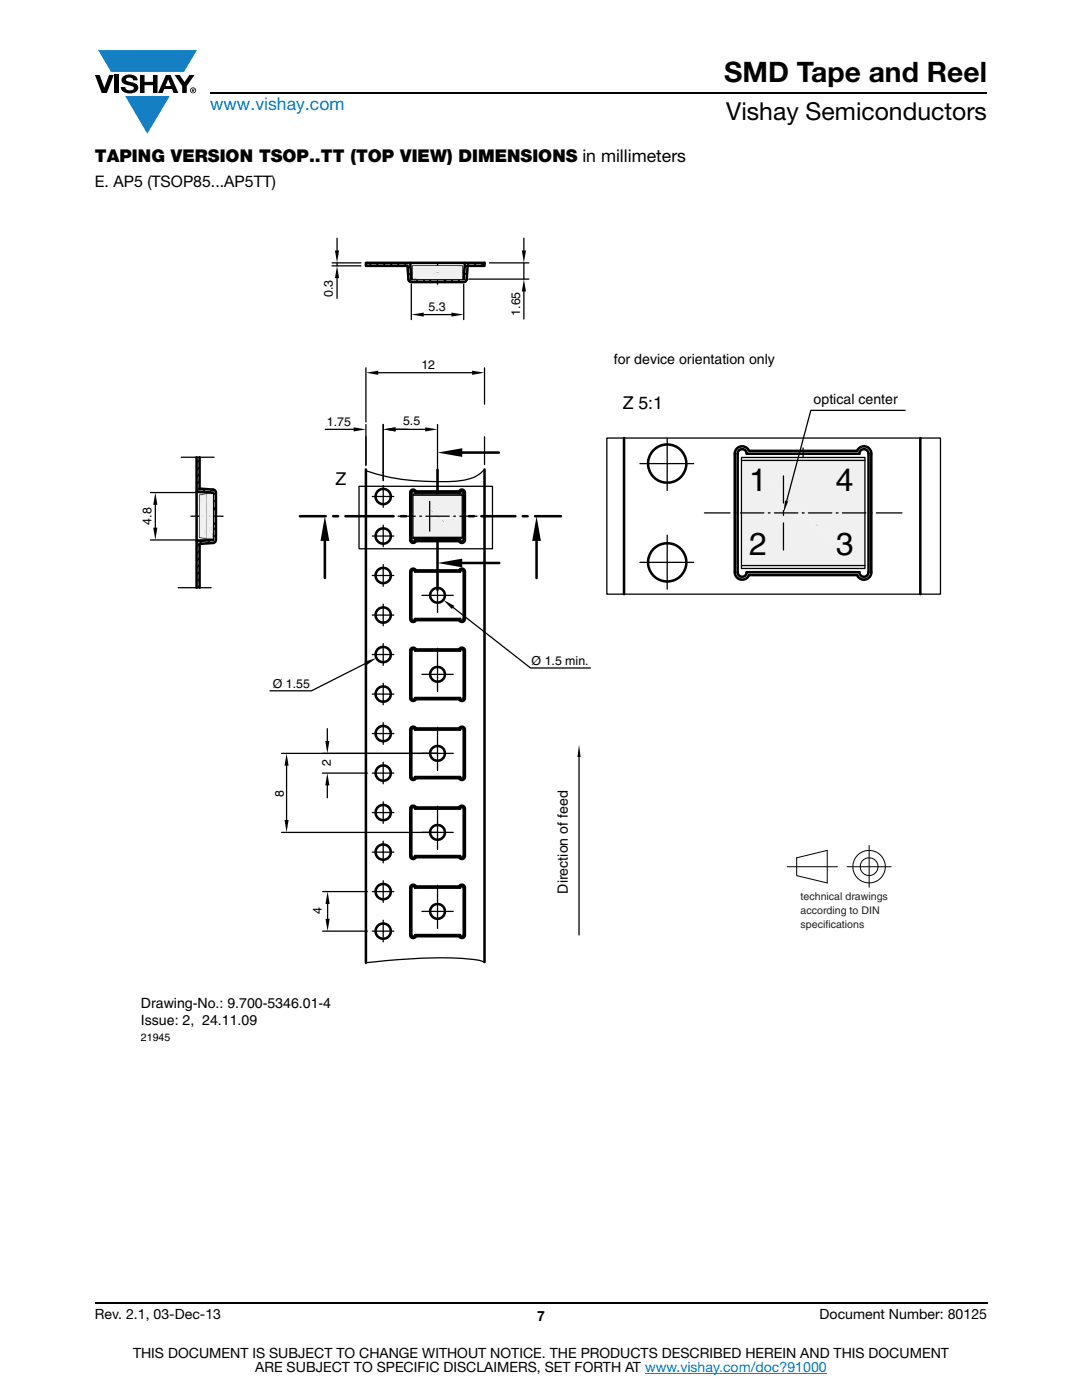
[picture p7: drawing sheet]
<svg xmlns="http://www.w3.org/2000/svg" width="216mm" height="279mm" viewBox="0 0 216 279" stroke-linecap="round" stroke-linejoin="round" font-family="sans-serif">
<g fill="#147fc3">
<path d="M19.6 10h19.7l-2.6 4.3h-1.1h-13.5z"/>
<path d="M25 19.2h8.9l-4.5 7.5z"/>
</g>
<g fill="#000">
<path d="M18.9 15h1l.9 2.5 1-2.5h.9l-1.4 3.6h-1zM22.9 15h.9v3.6h-.9zM24.6 15.3a2.1 2.1 0 0 1 2.8 .3l.1 .4h-.9a.79 .79 0 0 0-.7-.5 .79 .79 0 0 0-.8 .4l.3 .3 1 .2a1.08 1.08 0 0 1 1.2 1 1.08 1.08 0 0 1-1.1 1.2 1.73 1.73 0 0 1-2.4-1.2h.9a.96 .96 0 0 0 .8 .6 .96 .96 0 0 0 .9-.4 1.31 1.31 0 0 0-1.2-.6 1.03 1.03 0 0 1-1.1-.6 1.03 1.03 0 0 1 .2-1.1zM27.9 15h.9v1.3h1.7v-1.3h.9v3.6h-.9v-1.6h-1.7v1.6h-.9zM34.8 15h1.1l.9 1.4 1-1.4h1l-1.5 2.2v1.4h-.9v-1.4z"/>
<path d="M33.6 15.9l.5 1.3h-1.1zM33.1 15l-1.6 3.6h1l.3-.8h1.5l.3 .8h1l-1.6-3.6z"/>
<path d="M38.4 17.8h.2v.2h-.2zM38.3 17.7v.7h.1v-.3l.4 .3-.2-.3 .2-.2-.1-.2z"/>
<path d="M38.1 18a.46 .46 0 0 1 .9 0 .46 .46 0 0 1-.9 0zM37.9 18a.6 .6 0 0 0 1.2 0 .6 .6 0 0 0-1.2 0z"/>
</g>
<path d="M42 18.6h155M18.9 260h178.1" fill="none" stroke="#000" stroke-width=".36"/>
<path d="M128.7 274h36.3" fill="none" stroke="#007ec4" stroke-width=".2"/>
<path d="M28.1 47.4h159.7v160.9h-159.7z" fill="#fff"/>
<g fill="none" stroke="#000" stroke-width=".51">
<path d="M73 52.5h23.7v.6h-3.4l-.2 2.6a.58 .58 0 0 1-.6 .6h-10.4a.54 .54 0 0 1-.6-.6l-.2-2.6h-8.3zM81.9 52.5l.2 3.2h10.4l.3-3.2M85.8 55.7v.6M88.8 55.7v.6M39.2 98.1l3.3 .2v9.5l-3.3 .2M39.2 91.3v26M39.8 91.3v6.2l2.7 .2 .4 .2 .2 .4v9.5l-.2 .4-.4 .2-2.7 .1v8.8M73 93.7v98.4M82 97.9a.59 .59 0 0 1 1 .2h8.6a.6 .6 0 0 1 .7-.4 .6 .6 0 0 1 .5 .6v9.5a.6 .6 0 0 1-.5 .5 .6 .6 0 0 1-.7-.3h-8.6a.58 .58 0 0 1-.7 .3 .58 .58 0 0 1-.4-.5v-9.5zM82.2 98h.4l.2 .3h9l.2-.3a.37 .37 0 0 1 .5 .3v9.5a.37 .37 0 0 1-.5 .3l-.2-.3h-9a.37 .37 0 0 1-.4 .3 .37 .37 0 0 1-.3-.3v-9.5zM87.3 93.8v10M89.8 90.3h9.8"/>
<path d="M96.7 93.7v98.3M42.5 104.5h.6M42.5 101.6h.6M59.8 103h5.2M64.8 108v7.4M66.5 103h1M68.9 103h9.6M80 103h1M82 113.6a.59 .59 0 0 1 1 .2h8.6a.6 .6 0 0 1 .7-.3 .6 .6 0 0 1 .5 .6v9.4a.6 .6 0 0 1-.5 .6 .6 .6 0 0 1-.7-.3h-8.6a.58 .58 0 0 1-.7 .3 .58 .58 0 0 1-.4-.6v-9.4zM82.2 113.8l.4-.1 .2 .4h9l.2-.3a.37 .37 0 0 1 .5 .3v9.4a.37 .37 0 0 1-.5 .3l-.2-.3h-9a.37 .37 0 0 1-.4 .4 .37 .37 0 0 1-.3-.4v-9.4zM82.5 103h9.6M87.3 105.3v.9"/>
<path d="M87.3 107.7v10M92.2 112.4h7.4M93.6 103h1M96 103h6.8M104.3 103h1M106.8 103h5.1M107.1 108v7.4M82 129.4a.59 .59 0 0 1 1 .2h8.6a.6 .6 0 0 1 .7-.3 .6 .6 0 0 1 .5 .5v9.5a.6 .6 0 0 1-.5 .6 .6 .6 0 0 1-.7-.4h-8.6a.58 .58 0 0 1-.7 .4 .58 .58 0 0 1-.4-.6v-9.5zM82.2 129.6l.4-.1 .2 .3h9l.2-.3a.37 .37 0 0 1 .5 .3v9.5a.37 .37 0 0 1-.5 .3l-.2-.3h-9a.37 .37 0 0 1-.4 .4 .37 .37 0 0 1-.3-.4v-9.5zM82 145.2a.59 .59 0 0 1 1 .2h8.6a.6 .6 0 0 1 .7-.4 .6 .6 0 0 1 .5 .6v9.5a.6 .6 0 0 1-.5 .6 .6 .6 0 0 1-.7-.4h-8.6a.58 .58 0 0 1-.7 .4 .58 .58 0 0 1-.4-.6v-9.5zM82.2 145.4l.4-.1 .2 .3h9a.36 .36 0 0 1 .4-.3 .36 .36 0 0 1 .3 .3v9.5a.37 .37 0 0 1-.5 .3l-.2-.3h-9a.37 .37 0 0 1-.4 .3 .37 .37 0 0 1-.3-.3v-9.5zM82 161a.58 .58 0 0 1 1 .1h8.6a.6 .6 0 0 1 .7-.3 .6 .6 0 0 1 .5 .6v9.4a.6 .6 0 0 1-.5 .6 .6 .6 0 0 1-.7-.3h-8.6a.58 .58 0 0 1-.7 .3 .58 .58 0 0 1-.4-.6v-9.4z"/>
<path d="M82 176.7a.59 .59 0 0 1 1 .2h8.6a.6 .6 0 0 1 .7-.3 .6 .6 0 0 1 .5 .6v9.4a.6 .6 0 0 1-.5 .6 .6 .6 0 0 1-.7-.4h-8.6a.58 .58 0 0 1-.7 .4 .58 .58 0 0 1-.4-.6v-9.4zM82.2 161.1l.4-.1 .2 .4h9a.36 .36 0 0 1 .4-.4 .36 .36 0 0 1 .3 .4v9.4a.37 .37 0 0 1-.5 .4l-.2-.4h-9a.37 .37 0 0 1-.4 .4 .37 .37 0 0 1-.3-.4v-9.4zM82.2 176.9l.4-.1 .2 .4h9a.36 .36 0 0 1 .4-.4 .36 .36 0 0 1 .3 .4v9.4a.37 .37 0 0 1-.5 .3l-.2-.3h-9a.37 .37 0 0 1-.4 .4 .37 .37 0 0 1-.3-.4v-9.4z"/>
<circle cx="76.5" cy="99.1" r="1.53"/>
<circle cx="76.5" cy="114.9" r="1.53"/>
<circle cx="76.5" cy="107" r="1.53"/>
<circle cx="87.3" cy="103" r="1.48"/>
<circle cx="87.3" cy="118.8" r="1.48"/>
<circle cx="76.5" cy="138.5" r="1.53"/>
<circle cx="76.5" cy="130.6" r="1.53"/>
<circle cx="76.5" cy="122.7" r="1.53"/>
<circle cx="87.3" cy="134.6" r="1.48"/>
<circle cx="76.5" cy="146.4" r="1.53"/>
<circle cx="76.5" cy="154.3" r="1.53"/>
<circle cx="87.3" cy="150.3" r="1.47"/>
<circle cx="76.5" cy="177.9" r="1.53"/>
<circle cx="76.5" cy="162.2" r="1.53"/>
<circle cx="76.5" cy="170.1" r="1.52"/>
<circle cx="87.3" cy="166.1" r="1.47"/>
<circle cx="76.5" cy="185.8" r="1.52"/>
<circle cx="87.3" cy="181.9" r="1.47"/>
</g>
<g fill="none" stroke="#000" stroke-width=".25">
<path d="M66.3 52.5h5.7M66.3 53.1h5.7M67.3 47.5v2.5M67.3 52.5v.6M67.3 55.5v4M74.2 52.5l-.6 .6M75.6 52.5l-.6 .6M77 52.5l-.6 .6M78.4 52.5l-.6 .6M79.8 52.5l-.6 .6M81.2 52.5l-.6 .6M81.9 53.1l-.5 .6"/>
<path d="M82 54.4l-.6 .6M82.1 56.7v7.1M82.1 55.7l-.4 .4M83.5 55.7l-.6 .6M84.9 55.7l-.6 .6M85.8 56.2l-.1 .1M87.3 52.4v4.3M89.1 55.7l-.3 .3M90.5 55.7l-.6 .6M91.9 55.7l-.6 .6M92.5 56.7v7.1M93.1 55.9l-.4 .4"/>
<path d="M93.2 54.3l-.6 .7M93.5 55.7h12M93.7 52.5l-1 1M95.1 52.5l-.6 .6M96.5 52.5l-.6 .6M97.7 52.5h7.8M104.5 47.5v2.5M104.5 52.5v3.2M104.5 58.2v5.5M73 73.4v10.8M75.5 74.4h18.7M84.6 62.8h5.5"/>
<path d="M96.7 73.4v7.3M30 98.3h11.5M36.2 91.3h6.5M39.8 91.8l-.6 .6M39.8 93.2l-.6 .6M39.8 94.6l-.6 .6M39.8 96l-.6 .6M39.8 97.4l-.6 .6M41 97.6l-.5 .6M41.2 98.6v8.9M41.2 98.6l-1.4 .2v8.4l1.4 .3M41.2 98.6h1.3v8.9h-1.3"/>
<path d="M42.3 97.7l-.6 .6M43.1 98.3l-.6 .6M43.1 99.7l-.6 .6M64.9 85.7h5.7M73 84.7v8.2M76.5 84.7v11.2M76.5 96.9v4.3M78.6 99.1h-4.3M78.9 85.7h5.9M87.3 97.8v5.2h3.1M87.3 84.7v15.8M96.7 93.7a8.9 8.9 0 0 1-6.5 2.4h-1.6a45.2 45.2 0 0 1-15.6-2.2"/>
<path d="M96.7 87.2v5.5M30 107.8h11.5M31 100.8v4.5M35.6 117.3h6.5M38.1 103h6.4M39.8 109.9l-.6 .6M39.8 111.3l-.6 .6M39.8 112.7l-.6 .6M39.8 114.1l-.6 .6M39.8 115.5l-.6 .6M39.8 116.9l-.3 .4M40.5 107.9l-1.3 1.2"/>
<path d="M42 107.8l-.7 .6M43.1 105.3l-.6 .6M43.1 101.1l-.5 .5M43.1 106.7l-.6 .6M76.5 104.8v4.3M76.5 112.7v4.3M78.6 114.9h-4.3M78.6 107h-4.3M84.2 118.8h3.1v3.4M84.2 103h3.1v3.5M87.3 113.6v5.2h3.1M72.9 132.4l-10.7 5.5h-8.3"/>
<path d="M74.3 138.5h4.3M74.3 122.7l4.3 .1M76.5 120.6v4.3M76.5 128.4v4.4M76.5 136.3v4.4M78.6 130.6h-4.3M84.2 134.6h3.1v3.4M87.3 129.4v5.2h3.1M90.4 121.2l15.5 12.1h11.9M56.2 150.4h30.9M57.2 152.8v10.8M64.3 154.3h9"/>
<path d="M65.3 145.4v2.5M65.3 156.7v2.5M76.5 144.2v4.4M76.5 152.1v4.3M78.6 154.3h-4.3M78.6 146.4h-4.3M84.2 150.4h3.1v3.4M87.3 145.1v5.3h3.1M115.5 151.1v35.5M56.2 166.1h30.9M64.4 177.9h8.9M74.3 177.9h4.3"/>
<path d="M76.5 160v4.3M76.5 167.9v4.3M76.5 175.8v4.3M78.6 170.1h-4.3M78.6 162.2h-4.3M84.2 166.1h3.1v3.4M87.3 160.9v5.2h3.1M87.3 176.7v5.2h3.1M64.4 185.8h8.9M65.4 180.4v3M74.3 185.8h4.3M76.5 183.6v4.4"/>
<path d="M84.2 181.9h3.1v3.4M96.7 192a21.6 21.6 0 0 0-6.6-.8 126.9 126.9 0 0 0-17.1 .9"/>
</g>
<g fill="#000">
<path d="M66.8 50h.9l-.4 2.5zM67.3 53.1l.4 2.4h-.9zM104.1 50h.9l-.5 2.5zM104.5 55.7l.5 2.5h-.9zM73 74.4l2.5-.4v.8zM82.1 62.8l2.5-.4v.8zM90.1 62.4l2.4 .4-2.4 .4zM94.2 74l2.5 .4-2.5 .4zM70.6 85.3l2.4 .4-2.4 .4zM76.5 85.7l2.4-.4v.8zM84.8 85.3l2.5 .4-2.5 .4zM87.3 90.3l4.9-.8v1.7z"/>
<path d="M30.6 105.3h.8l-.4 2.5zM31 98.3l.4 2.5h-.8zM64.8 103l.9 5h-1.7zM87.3 112.4l4.9-.9v1.7zM107.1 103l.8 5h-1.7zM72.7 132.1l2.4-.8-2 1.5zM88.5 119.7l2.2 1.2-.5 .6zM57.2 150.4l.4 2.4h-.8zM65.3 154.3l.4 2.4h-.8zM64.9 147.9h.8l-.4 2.5zM115.5 148.6l.4 2.5h-.7zM56.8 163.6h.8l-.4 2.5z"/>
<path d="M65.4 177.9l.4 2.5h-.9zM64.9 183.4h.9l-.4 2.4z"/>
</g>
<g fill="#f0f0f0">
<path d="M39.8 98.8l1.4-.2v.2z"/>
<path d="M39.8 107.2h1.4v.3z"/>
<path d="M39.8 98.8l1.4 8.4h-1.4z"/>
<path d="M39.8 98.8h1.4v8.4z"/>
<path d="M41.2 98.6l1.3 8.9h-1.3z"/>
<path d="M41.2 98.6h1.3v8.9z"/>
<path d="M82.4 98.6l9.8 8.9h-9.8z"/>
<path d="M82.4 98.6h9.8v8.9z"/>
</g>
<path d="M82.4 53.1h9.8v2.6h-9.8zM82.4 54.4h9.8M87.3 52.8v3.1M82.4 98.8h9.8M82.4 98.6h9.8v8.9h-9.8zM79.4 103h3.5M82.4 107.2h9.8M83.7 103h.4M85 103h4.7M85.7 100.1v5.9M90.5 103h.4M91.7 103h3.5" fill="none" stroke="#000" stroke-width=".25"/>
<g fill="#f0f0f0">
<path d="M82.4 53.1h9.8l-9.8 2.6z"/>
<path d="M82.4 55.7l9.8-2.6v2.6z"/>
</g>
<g fill="none" stroke="#000" stroke-width=".25">
<path d="M71.6 97.1h26.7v12.4h-26.7zM133.1 87.4v10.5M138.4 92.5h-10.7M160.2 89.4v5.4M160.2 95.7v.4M160.2 96.9v8.7M133.1 106.8v10.8M138.4 112.2h-10.7M152.4 102.4h2.9M156.1 102.4h.4M157.4 102.4h5.7M160.2 106.5v.3"/>
<path d="M160.2 107.7v3.2M163.9 102.4h.4M165.2 102.4h2.9"/>
</g>
<g fill="none" stroke="#000" stroke-width=".51">
<path d="M124.5 87.4v31.2M147.2 89.4a1.47 1.47 0 0 1 2.3 .6h21.5a1.47 1.47 0 0 1 1.7-.9 1.47 1.47 0 0 1 1.2 1.5v23.6a1.47 1.47 0 0 1-1.2 1.5 1.47 1.47 0 0 1-1.7-.9h-21.5a1.47 1.47 0 0 1-1.7 .9 1.47 1.47 0 0 1-1.2-1.5v-23.6l.2-.9zM147.4 89.9a.92 .92 0 0 1 1-.2 .92 .92 0 0 1 .6 .9h22.5a.91 .91 0 0 1 .9-1 .91 .91 0 0 1 .9 1v23.6a.91 .91 0 0 1-.9 .9 .91 .91 0 0 1-.9-.9h-22.5a.91 .91 0 0 1-.9 .9 .91 .91 0 0 1-.9-.9v-23.6zM183.6 87.4v31.2"/>
<circle cx="133.1" cy="92.5" r="3.8"/>
<circle cx="133.1" cy="112.2" r="3.8"/>
<circle cx="160.2" cy="102.4" r="3.7"/>
</g>
<g fill="#f0f0f0">
<path d="M147.9 91.3l24.7 22.2h-24.7z"/>
<path d="M147.9 91.3h24.7v22.2z"/>
</g>
<g fill="none" stroke="#000" stroke-width=".25">
<path d="M121.1 87.4h66.6v31.2h-66.6zM147.9 91.3h24.7v22.2h-24.7zM147.9 91.9h24.7M156.3 95v5.4M180.6 81.9h-18.8l-4.8 18.1M140.6 102.4h5.1M146.5 102.4h.4M147.8 102.4h4.6M147.9 112.9h24.7M153.3 102.4h.4M154.5 102.4h4.7M156.3 101.9v1"/>
<path d="M156.3 104.4v5.4M160.1 102.4h.4M161.3 102.4h4.7M166.9 102.4h.3M168.1 102.4h4.7M173.6 102.4h.4M174.9 102.4h5.1"/>
</g>
<path d="M156.6 99.9l.7 .2-1 2.3z" fill="#000"/>
<g fill="none" stroke="#000" stroke-width=".2">
<path d="M157.1 173h10M159 171.2l6.1-1.5v6.5l-6.1-1.4zM169 173h8.8M173.4 168.7v8.4"/>
<circle cx="173.4" cy="173" r="3.2"/>
<circle cx="173.4" cy="173" r="1.78"/>
</g>
<g font-size="6.4">
<text x="149.5" y="98.1">1</text>
<text x="166.8" y="98.1">4</text>
<text x="149.5" y="110.8">2</text>
<text x="166.8" y="110.8">3</text>
</g>
<text font-size="5.6" x="144.5" y="16.4">SMD Tape and Reel</text>
<text font-size="4.9" x="144.9" y="24">Vishay Semiconductors</text>
<text font-size="3.5" fill="#007ec4" x="42" y="21.9">www.vishay.com</text>
<g font-size="3.5">
<text x="18.9" y="32.3">TAPING VERSION TSOP..TT (TOP VIEW) DIMENSIONS in millimeters</text>
<text x="124.3" y="81.7">Z 5:1</text>
<text x="66.9" y="96.8">Z</text>
</g>
<text font-size="3.2" x="18.9" y="37.4">E. AP5 (TSOP85...AP5TT)</text>
<g font-size="2.8">
<text x="122.5" y="72.7">for device orientation only</text>
<text x="162.4" y="80.6">optical center</text>
<text x="113.3" y="178.3" transform="rotate(-90 113.3 178.3)">Direction of feed</text>
<text x="28.1" y="201.1">Drawing-No.: 9.700-5346.01-4</text>
<text x="28.1" y="204.6">Issue: 2, 24.11.09</text>
<text x="18.9" y="263.3">Rev. 2.1, 03-Dec-13</text>
<text x="107.2" y="263.6">7</text>
<text x="163.6" y="263.3">Document Number: 80125</text>
<text x="26.5" y="271">THIS DOCUMENT IS SUBJECT TO CHANGE WITHOUT NOTICE. THE PRODUCTS DESCRIBED HEREIN AND THIS DOCUMENT</text>
<text x="50.9" y="273.8">ARE SUBJECT TO SPECIFIC DISCLAIMERS, SET FORTH AT www.vishay.com/doc?91000</text>
</g>
<g font-size="2.5">
<text x="66.4" y="59.3" transform="rotate(-90 66.4 59.3)">0.3</text>
<text x="85.5" y="62.1">5.3</text>
<text x="103.8" y="63" transform="rotate(-90 103.8 63)">1.65</text>
<text x="84.1" y="73.7">12</text>
<text x="65.2" y="84.9">1.75</text>
<text x="80.4" y="84.7">5.5</text>
<text x="30.2" y="104.7" transform="rotate(-90 30.2 104.7)">4.8</text>
<text x="54.4" y="137.2">Ø 1.55</text>
<text x="106.1" y="132.6">Ø 1.5 min.</text>
<text x="66" y="153" transform="rotate(-90 66 153)">2</text>
<text x="56.6" y="159.1" transform="rotate(-90 56.6 159.1)">8</text>
<text x="64.2" y="182.4" transform="rotate(-90 64.2 182.4)">4</text>
</g>
<g font-size="2.1" fill="#231f20">
<text x="159.8" y="179.7">technical drawings</text>
<text x="159.8" y="185.2">specifications</text>
<text x="159.8" y="182.5">according to DIN</text>
</g>
<text font-size="2.1" x="28.1" y="207.8">21945</text>
</svg>
